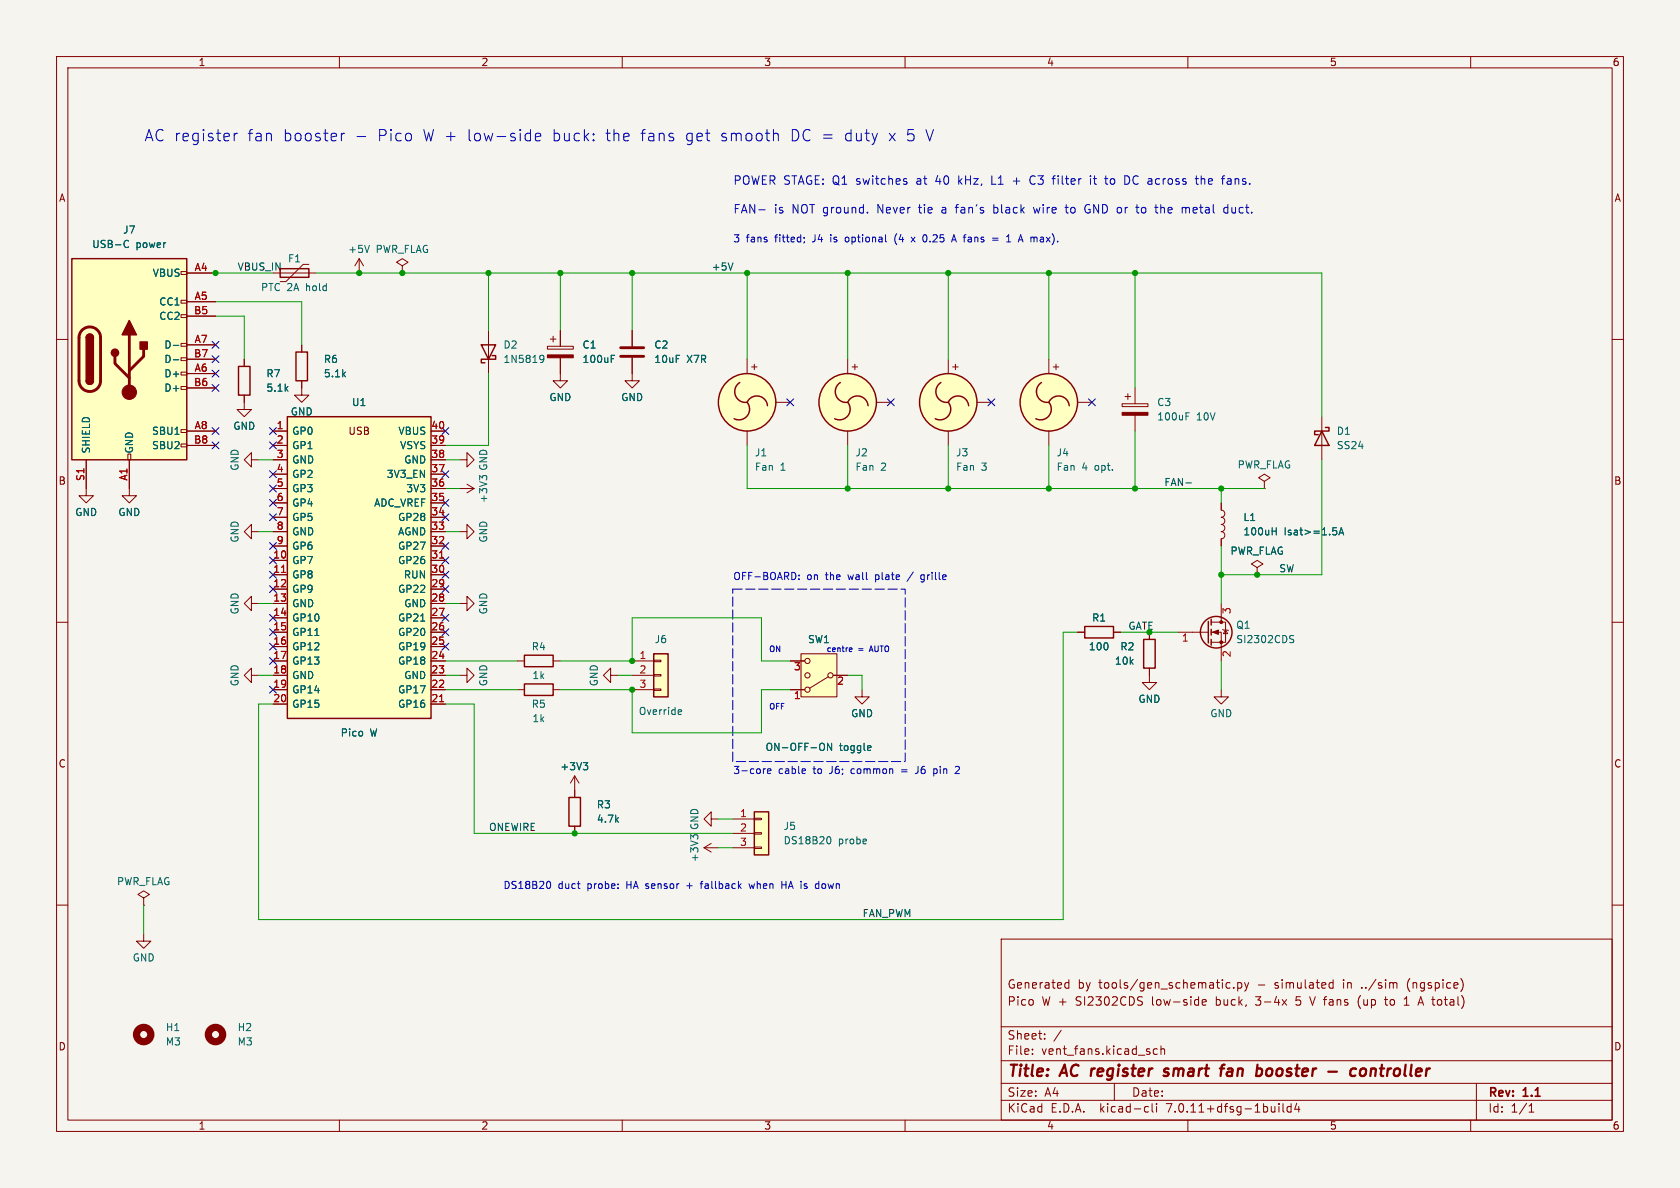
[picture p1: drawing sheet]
<svg xmlns="http://www.w3.org/2000/svg" width="297mm" height="210mm" viewBox="0 0 297 210" stroke-linecap="round" stroke-linejoin="round" font-family="sans-serif">
<path d="M0 0h297v210h-297z" fill="#f5f4ef" stroke="#f5f4ef" stroke-width=".18"/>
<g fill="none" stroke="#840000" stroke-width=".18">
<path d="M10 10h277v190h-277zM12 12h273v186h-273zM60 10v2M110 10v2M160 10v2M210 10v2M260 10v2M10 60h2M32 55.6h1v.5h-1zM32 53.1h1v.5h-1zM32 48h1v.5h-1zM33 48.3h5.1"/>
<path d="M33 53.3h5.1M33 55.9h5.1M49.5 48.3h6.4M54.6 46.7h-1l-3.1 3.1h-1M63.5 45.7l-.8 1.3M63.5 45.7v2.6M63.5 45.7l.8 1.3M71.1 47l1-.6-1-.7-1 .7 1 .6v1.3M71.1 48.3h.1M86.4 58.4v7.6M97.3 59.9h1M97.8 59.4v1.1"/>
<path d="M99.1 58.4v2.8M111.8 58.4v2.8M285 60h2M32 78.5h1v.5h-1zM32 75.9h1v.6h-1zM32 68.3h1v.5h-1zM32 65.8h1v.5h-1zM32 63.2h1v.6h-1zM32 60.7h1v.5h-1zM33 66h5.1M33 61h5.1M33 76.2h5.1"/>
<path d="M33 68.6h5.1M33 63.5h5.1M33 78.7h5.1M43.2 69.9v2.5h1.2l-1.2 1.3-1.3-1.3h1.3M43.2 63.5v1.3M48.3 76.2h2.5M48.3 78.7h2.5M53.3 67.3v2.6h1.3l-1.3 1.2-1.2-1.2h1.2M53.3 61v1.2M76.2 76.2h2.5M76.2 78.7h2.5M96.8 61.2h4.5v.5h-4.5z"/>
<path d="M99.1 63.2v4.1h1.2l-1.2 1.3-1.3-1.3h1.3M111.8 63.2v4.1h1.2l-1.2 1.3-1.3-1.3h1.3M132.1 63.5v2.5M132.1 76.2v2.5M137.2 71.1h2.5M149.9 63.5v2.5M149.9 76.2v2.5M154.9 71.1h2.6M167.6 63.5v2.5M167.6 76.2v2.5M172.7 71.1h2.6M185.4 63.5v2.5"/>
<path d="M185.4 76.2v2.5M190.5 71.1h2.5M198.4 71.4h4.5v.5h-4.5zM198.9 70.1h1M199.4 69.6v1M200.7 68.6v2.8M200.7 73.4v2.8M233.7 73.7v7.6M15.2 81.3v6.3h1.3l-1.3 1.3-1.2-1.3h1.2M22.6 80.3h.5v1h-.5zM22.9 81.3v6.3h1.2l-1.2 1.3-1.3-1.3h1.3M44.4 81.3v-1.3l-1.2 1.3 1.2 1.3v-1.3h1.3"/>
<path d="M44.4 94v-1.3l-1.2 1.3 1.2 1.3v-1.3h1.3M48.3 86.4h2.5M48.3 99.1h2.5M48.3 81.3h2.5M48.3 96.5h2.5M48.3 94h2.5M48.3 91.4h2.5M48.3 88.9h2.5M48.3 83.8h2.5M76.2 86.4h2.5M76.2 99.1h2.5M76.2 81.3h2.5"/>
<path d="M76.2 96.5h2.5M76.2 94h2.5M76.2 91.4h2.5M76.2 88.9h2.5M76.2 83.8h2.5M81.3 81.3h1.2v-1.3l1.3 1.3-1.3 1.3v-1.3M81.3 94h1.2v-1.3l1.3 1.3-1.3 1.3v-1.3M81.3 86.4h2.5M82.5 85.6l1.3 .8M83.8 86.4l-1.3 .7M215.9 88.9v1.3a.64 .64 0 0 1 .6 .6 .64 .64 0 0 1-.6 .6 .64 .64 0 0 1 .6 .7 .64 .64 0 0 1-.6 .6 .64 .64 0 0 1 .6 .6 .64 .64 0 0 1-.6 .7 .64 .64 0 0 1 .6 .6 .64 .64 0 0 1-.6 .7v1.2M223.5 85.1l1-.6-1-.7-1 .7 1 .6v1.3"/>
<path d="M223.5 86.4h.1M10 110h2M44.4 106.7v-1.3l-1.2 1.3 1.2 1.3v-1.3h1.3M44.4 119.4v-1.3l-1.2 1.3 1.2 1.3v-1.3h1.3M48.3 116.8h2.5M48.3 119.4h2.5M48.3 101.6h2.5M48.3 104.1h2.5M48.3 106.7h2.5M48.3 109.2h2.5M48.3 111.8h2.5M48.3 114.3h2.5"/>
<path d="M76.2 116.8h2.5M76.2 119.4h2.5M76.2 101.6h2.5M76.2 104.1h2.5M76.2 106.7h2.5M76.2 109.2h2.5M76.2 111.8h2.5M76.2 114.3h2.5M81.3 119.4h1.2v-1.3l1.3 1.3-1.3 1.3v-1.3M81.3 106.7h1.2v-1.3l1.3 1.3-1.3 1.3v-1.3M91.4 116.8h1.3M97.8 116.8h1.3"/>
<path d="M107.9 119.4v-1.3l-1.2 1.3 1.2 1.3v-1.3h1.3M111.8 116.8h3.8M111.8 119.4h3.8M115.6 119.3h1.2v.2h-1.2zM115.6 116.7h1.2v.3h-1.2zM139.7 116.8h2.5M141.6 115.6h6.4v7.6h-6.4zM146.4 119.6l-3.3 2.1M147.3 119.4h2.6M190.5 111.8h1.3M196.8 111.8h1.3M203.2 118.1v2.6h1.3l-1.3 1.2-1.3-1.2h1.3"/>
<path d="M203.2 111.8v1.2M208.3 111.8h5.3M214.1 111.8h1.8v5M214.1 110h2.6v3.5h-2.6M215.9 106.7v3.3M216.2 111.3l.1 .1h.7l.2 .1M216.7 111.4l.3 .6h-.7zM222.2 100.3l1.1-.6-1.1-.6-1 .6 1 .6v1.3M222.2 101.6h.1M285 110h2M48.3 121.9h2.5M48.3 124.5h2.5"/>
<path d="M76.2 121.9h2.5M76.2 124.5h2.5M91.4 121.9h1.3M97.8 121.9h1.3M101.6 137.2l-.8 1.2M101.6 137.2v3.8M101.6 137.2l.8 1.2M111.8 121.9h3.8M115.6 121.8h1.2v.2h-1.2zM139.7 121.9h2.5M152.4 121.9v1.3h1.3l-1.3 1.3-1.3-1.3h1.3M215.9 121.9v1.3h1.3l-1.3 1.3-1.3-1.3h1.3"/>
<path d="M10 160h2M25.4 158.8l1-.7-1-.6-1 .6 1 .7v1.2M101.6 146.1v1.2M124.5 149.9h2.5M124.5 149.9l1.2 .7M125.7 144.8v-1.3l-1.2 1.3 1.2 1.3v-1.3h1.3M125.7 149.1l-1.2 .8M129.5 144.8h3.8M129.5 147.3h3.8M129.5 149.9h3.8M133.3 149.7h1.3v.3h-1.3zM133.3 147.2h1.3v.2h-1.3z"/>
<path d="M133.3 144.7h1.3v.2h-1.3zM285 160h2M25.4 160h.1M25.4 165.1v1.3h1.3l-1.3 1.2-1.3-1.2h1.3M177 166h108v32h-108zM188.4 174.6h.6M188.4 173.8h.6M189 173.2v1.5M212.5 177.2l.7-.1v-.3l-.5-.1-.2 .2 .1 .7h.6M216.8 174.6l.2 .1 .5-.1M217.5 173.8l-.5-.1-.2 .1M218.1 174.6v.1"/>
<path d="M218.8 173.8l.4-.1 .3 .3v.4l-.1 .2h-.6M218.8 173.7v1.5M220 173.7l.4 1M220.4 174.7l-.2 .4-.2 .1M220.7 173.7l-.3 1M226.7 176.7l.8 1M227.5 176.7l-.8 1M229.1 177.6h.1M229.2 176.2l-.1 .7 .1-.1M231.5 176.2l.5 1.5M235.1 174.6h.6M235.1 173.8h.6"/>
<path d="M235.7 173.2v1.5M240.5 176a1.72 1.72 0 0 0 0 2.3M240.7 174.6v.1M244.7 176.7h.6M245 176.2v1.3l.3 .2M246.7 173.7l.3 .2v.8M248.2 177.7h.9M248.5 176.4l.2-.2v1.5M248.9 173.6v1M250.8 177.3h.7M251.2 176.2l.5 1.5M258.6 173.6v1"/>
<path d="M60 198v2M110 198v2M160 198v2M177 194.5h108M177 191.5h108M177 187.5h108M177 181.5h108M182.5 186.3v.1M182.5 185.5v.1M184.7 183.6v.1M184.7 182.8v.1M187.6 182.1l-1.3 2"/>
<path d="M197 191.5v3M202.6 195.6l.4 .1M203 196.5l-.4 .1M203.7 195.1v1.3l.2 .2M204.5 195.1v.1M204.5 195.6v1M204.6 185.5l-.4-.1-.3 .3v.4l.1 .2h.6M205.2 185.5l.3-.1 .3 .1 .1 .9M205.2 184.9v1.5M210 198v2M226.1 195.1v.1M226.1 195.6v1"/>
<path d="M226.8 195.1v1.3l.2 .2M228.2 195.7l-.4-.1-.3 .3v.4l.2 .2h.5M228.2 195.1v1.5M229.2 195l-.3 1.1h.9M229.6 195.6v1M260 198v2M261 191.5v6.5M270.3 196.6h.9M270.3 195.5l.4-.4v1.5"/>
<circle cx="142.7" cy="116.8" r=".46"/>
<circle cx="142.7" cy="119.4" r=".46"/>
<circle cx="146.8" cy="119.4" r=".46"/>
<circle cx="142.7" cy="121.9" r=".46"/>
</g>
<path d="M206.6 189a.49 .49 0 0 0-.8 .3l.1 .1 .4 .1 .3 .3-.1 .3-.2 .1-.6-.1M215.7 188.9h.7M216.5 188.2l-.4 .1M217.7 188.9l-.6 .1M217.7 189.4h-.5a.4 .4 0 0 0-.3 .4 .4 .4 0 0 0 .2 .4h.5M224.6 188.9a.62 .62 0 0 0-.7 .4v.7a.52 .52 0 0 0 .7 .1M239 189l.2-.1 .5 .1M240.7 189a.5 .5 0 0 1 .8 .3l-.1 .5a.62 .62 0 0 1-.7 .4M242.4 188.9l-.1 1.3M243 188.9l-.6 .2" fill="none" stroke="#840000" stroke-width=".4"/>
<g fill="none" stroke="#840000" stroke-width=".25">
<path d="M12.7 45.7h20.3v35.6h-20.3zM15.2 59.7a.64 .64 0 0 1 .7-.6 .64 .64 0 0 1 .6 .6M49.5 47.5h5.1v1.5h-5.1zM15.2 67.3a.64 .64 0 0 0 .7 .6 .64 .64 0 0 0 .6-.6M42.2 64.8h2v5.1h-2zM50.8 73.7h25.4v53.3h-25.4zM52.3 62.2h2.1v5.1h-2.1zM85.1 61h2.5l-1.2 2.5zM87 62.9h.6v.6h-2.5v.6h.6M130.8 67.6a1.91 1.91 0 0 0-.8 2.3 1.91 1.91 0 0 0 2.1 1.2M132.1 71.1a1.89 1.89 0 0 1 0 2.4 1.89 1.89 0 0 1-2.3 .5M132.1 71.1a1.88 1.88 0 0 1 2-1.1 1.88 1.88 0 0 1 1.6 1.7"/>
<path d="M148.6 67.6a1.91 1.91 0 0 0-.8 2.3 1.91 1.91 0 0 0 2.1 1.2M149.9 71.1a1.89 1.89 0 0 1 0 2.4 1.89 1.89 0 0 1-2.3 .5M149.9 71.1a1.88 1.88 0 0 1 2-1.1 1.88 1.88 0 0 1 1.6 1.7M166.3 67.6a1.91 1.91 0 0 0-.7 2.3 1.91 1.91 0 0 0 2 1.2M167.6 71.1a1.89 1.89 0 0 1 .1 2.4 1.89 1.89 0 0 1-2.4 .5M167.6 71.1a1.88 1.88 0 0 1 2.1-1.1 1.88 1.88 0 0 1 1.5 1.7M184.1 67.6a1.91 1.91 0 0 0-.7 2.3 1.91 1.91 0 0 0 2 1.2M185.4 71.1a1.89 1.89 0 0 1 0 2.4 1.89 1.89 0 0 1-2.3 .5M185.4 71.1a1.88 1.88 0 0 1 2.1-1.1 1.88 1.88 0 0 1 1.5 1.7M233.7 76.2l1.2 2.5h-2.5zM234.3 75.6h.6v.6h-2.5v.6h.6M92.7 115.8h5.1v2.1h-5.1z"/>
<path d="M115.6 115.6h2.5v7.6h-2.5zM191.8 110.7h5v2.1h-5zM202.2 113h2v5.1h-2zM213.6 109.9v3.8M214.1 109.5v1M214.1 111.3v1M214.1 113v1M92.7 120.9h5.1v2h-5.1zM100.6 141h2v5.1h-2zM133.3 143.5h2.6v7.6h-2.6z"/>
<circle cx="132.1" cy="71.1" r="5.1"/>
<circle cx="149.9" cy="71.1" r="5.1"/>
<circle cx="167.6" cy="71.1" r="5.1"/>
<circle cx="185.4" cy="71.1" r="5.1"/>
<circle cx="215" cy="111.8" r="2.79"/>
</g>
<g fill="none" stroke="#006464" stroke-width=".18">
<path d="M22.2 42.6l.3-.1 .2 .1M22.7 43.6l-.2 .2-.3-.1M65.3 43.4l-.4 1.2M30.6 61.1h1M30.6 63.6h1M95.5 62.9l.4-.1 .2 .1a.84 .84 0 0 1-.3 1.2h-.3M96.1 63.4l-.2 .2-.4-.1M108.1 62.8h.6M108.1 63.4h.4M209.7 73.6h.4M209.7 73h.6M85.3 84.5l-.5-.4v.7"/>
<path d="M85.3 84.3l.2-.2h.3l.3 .2M224.9 93.9h.7M225.6 93.3v1.3M235.7 93.3h.6M236.1 93.8l.2 .2v.3l-.2 .3M236.7 94.6l.4-1.3 .4 1.3M236.8 94.2h.6M55.7 112.3h.7M74.4 109.8h.7M228.2 112.3l.5 .1M228.2 112.9l.4 .2 .1 .3-.2 .2h-.3M103.1 134.8h.8l-.4 .5"/>
<path d="M103.7 135.3l.2 .2v.3l-.2 .3M120.1 125.5h.3l.1 .3-.6 .1M120.4 126.2l-.3 .1M147 131.4v1.3l-.7-1.3v1.3M153.5 131.8l.4 .1 .1 .2-.6 .1M153.9 132.6l-.4 .1M122.6 148l-.5-.4v.7M122.6 147.8l.2-.2h.3l.3 .2M146.5 147.9a.68 .68 0 0 1 .4 .6 .68 .68 0 0 1-.4 .7"/>
</g>
<g fill="#ffffc2" stroke="#ffffc2" stroke-width=".18">
<path d="M12.7 45.7h20.3v35.6h-20.3z"/>
<path d="M115.6 115.6h2.5v7.6h-2.5z"/>
<path d="M141.6 115.6h6.4v7.6h-6.4z"/>
<path d="M50.8 73.7h25.4v53.3h-25.4z"/>
<path d="M133.3 143.5h2.6v7.6h-2.6z"/>
<circle cx="149.9" cy="71.1" r="5.1"/>
<circle cx="185.4" cy="71.1" r="5.1"/>
<circle cx="167.6" cy="71.1" r="5.1"/>
<circle cx="132.1" cy="71.1" r="5.1"/>
</g>
<path d="M14.5 58.3a1.91 1.91 0 0 1 2.1-.4 1.91 1.91 0 0 1 1.2 1.8v7.6a1.91 1.91 0 0 1-1.9 1.9 1.91 1.91 0 0 1-1.9-1.9v-7.8l.2-.6zM22.9 59.2v10.1M20.3 63v1.3l2.6 2.5M25.4 61.7v1.3l-2.5 2.5M109.7 63h4.1M109.7 61.5h4.1" fill="none" stroke="#840000" stroke-width=".51"/>
<g fill="#840000" stroke="#840000" stroke-width=".25">
<path d="M15.2 67.3h1.3a.64 .64 0 0 1-.6 .6 .64 .64 0 0 1-.7-.6z"/>
<path d="M15.2 59.7h1.3v7.6h-1.3z"/>
<path d="M15.4 59.2a.64 .64 0 0 1 .7-.1 .64 .64 0 0 1 .4 .6h-1.3z"/>
<path d="M22.9 56.6l1.2 2.6h-2.5z"/>
<path d="M24.8 60.5h1.2v1.2h-1.2z"/>
<circle cx="20.3" cy="62.4" r=".63"/>
</g>
<g fill="#840000" stroke="#840000" stroke-width=".18">
<path d="M198.4 72.9h4.5v.5h-4.5z"/>
<path d="M96.8 62.7h4.5v.5h-4.5z"/>
<path d="M214.4 111.8l1-.4v.7z"/>
<circle cx="22.9" cy="69.3" r="1.27"/>
<circle cx="215.9" cy="113.5" r=".25"/>
<circle cx="215.9" cy="110" r=".25"/>
</g>
<path d="M77.7 98.6h.7M49.8 101.2h.7M77.7 124h.7" fill="none" stroke="#a90000" stroke-width=".18"/>
<g fill="none" stroke="#840000" stroke-width="1.3">
<circle cx="25.4" cy="182.9" r="1.27"/>
<circle cx="38.1" cy="182.9" r="1.27"/>
</g>
<path d="M129.6 46.5l-.4 1.2M209.7 85.4h.9" fill="none" stroke="#0f0f0f" stroke-width=".18"/>
<g fill="none" stroke="#0000c2" stroke-width=".18">
<path d="M41.4 23.6v1.3M42 23.6a.51 .51 0 0 0-.6 .3M60.4 23.6v1.3M60.9 23.6a.51 .51 0 0 0-.5 .3M63.1 24.1h1.5M94.6 24.2l1-.2-.1-.3-.6-.1-.3 .2 .1 1 .2 .1 .6-.1M134.1 37.1h1.2M153.4 37.5v.2M160.1 32.1l.3 .2-.3 .3M160.1 31.6h.2M168.9 36.7h.5M175.4 31.1v1.5h.7"/>
<path d="M175.7 36.2v1.5M175.7 37.6l.4 .1M176.1 36.7h-.4M179.1 32h1.2M182.6 31.1a.81 .81 0 0 0-.5 .7 .81 .81 0 0 0 .5 .8M182.7 36.7l.3 1 .3-.8M186 31.6h.6M186.4 31.1h.2M188.3 36.7h.6M188.5 36.2v1.2l.4 .3M191.9 37.4a.54 .54 0 0 0 .7 .2M192.4 37h.3"/>
<path d="M192.5 36.2l-.6 .2M192.8 31.1v.1M192.8 31.6v1M193.3 31.6h.6M195.3 31.6h.6M195.7 32.6h.2M199.2 31.1a.81 .81 0 0 1 .5 .7 .81 .81 0 0 1-.5 .8M201.9 36.7l-.1 .2v.5l.1 .2M205.2 36.2v1.5M205.4 36.7l-.2 .1M209.6 36.9l.3-.2h.3l.1 1M211.3 31.6h.6"/>
<path d="M211.5 32.4l.4 .2M212.4 31.1v1.5M212.8 31.6l-.4 .1M216.5 36.7h.6M216.5 37.6h.6M216.9 32.4l.2 .2h.4M217 31.6h.6M217.1 36.2v1.5M217.5 32h-.4l-.2 .2M217.8 36.7l.1 .9M142.2 42v.1M142.2 42.7l-.1 .2"/>
<path d="M149.5 42l-.1 .2 .1 .5M158.5 41.3a1.46 1.46 0 0 0 0 2M161.1 41.9l.7 .9M161.8 41.9l-.7 .9M163.7 41.6l.2 .4-.2 .7M168.2 42.8l.4-1.3 .5 1.3M168.3 42.4h.6M175.5 42.1h.9M175.5 42.5h.9M178.2 41.7l.1-.2v1.3M141.3 102.3v.2M141.3 101.7v.1"/>
<path d="M150.3 114.5l.3 .1v.2l-.4 .1M150.6 115.1l-.3 .1M161.5 101.1l-1.1 1.7M162.8 102.8l.3 .1M163.3 101.6h-.3l-.2 .3v.4l.5 .2M135.3 135.9l-.2 .1M135.7 136.3l.6-.1-.1-.2-.3-.1-.2 .2v.6h.5M142.3 136l.1 .2-.6 .1M159.4 136.1h1M159.4 136.4h1M162.2 136.6l-.4 .1M165.1 136l.3-.1 .2 .1"/>
<path d="M165.6 136.6l-.2 .1h-.3M168.9 135.5h.5l.2 .3-.8 .9h.8M96.9 155.8a.68 .68 0 0 1 .5 .6 .68 .68 0 0 1-.5 .7M121.4 156.6h1M123.8 156.2h.5M124.3 155.8l-.3 .2v1.1M132.4 156.2l.3 .9 .2-.6 .2 .6M138.2 156.4h.8M139 155.8v1.3"/>
</g>
<path d="M129.5 104.1h30.5v30.5h-30.5v-30.5" fill="none" stroke="#0000c2" stroke-width=".18" stroke-dasharray="1.7 .6"/>
<g fill="none" stroke="#009600" stroke-width=".18">
<path d="M38.1 48.3h10.2M38.1 53.3h15.2v7.7M38.1 55.9h5.1v7.6M55.9 48.3h177.8v25.4M86.4 48.3v10.1M99.1 48.3v10.1M111.8 48.3v10.1M132.1 48.3v15.2M149.9 48.3v15.2M167.6 48.3v15.2M185.4 48.3v15.2M200.7 48.3v20.3"/>
<path d="M86.4 66v12.7h-7.7M132.1 78.7v7.7h91.4M149.9 78.7v7.7M167.6 78.7v7.7M185.4 78.7v7.7M200.7 76.2v10.2M45.7 81.3h2.6M45.7 94h2.6M78.7 81.3h2.6M78.7 86.4h2.6M78.7 94h2.6M215.9 86.4v2.5"/>
<path d="M215.9 96.5v10.2M233.7 81.3v20.3h-17.8M45.7 106.7h2.6M45.7 119.4h2.6M78.7 106.7h2.6M78.7 119.4h2.6M78.7 116.8h12.7M99.1 116.8h12.7v-7.6h22.8v7.6h5.1M109.2 119.4h2.6M149.9 119.4h2.5v2.5M190.5 111.8h-2.5v50.8h-142.3v-38.1h2.6M198.1 111.8h10.2"/>
<path d="M215.9 116.8v5.1M78.7 124.5h5.1v22.8h45.7M78.7 121.9h12.7M99.1 121.9h12.7v7.6h22.8v-7.6h5.1M127 144.8h2.5M127 149.9h2.5M25.4 160v5.1"/>
</g>
<g fill="none" stroke="#000084" stroke-width=".18">
<path d="M37.5 75.6l1.2 1.2M37.5 78.1l1.2 1.2M37.5 62.9l1.2 1.2M37.5 65.4l1.2 1.2M37.5 68l1.2 1.2M37.5 60.4l1.2 1.2M38.7 75.6l-1.2 1.2M38.7 62.9l-1.2 1.2M38.7 65.4l-1.2 1.2M38.7 68l-1.2 1.2M38.7 60.4l-1.2 1.2M38.7 78.1l-1.2 1.2"/>
<path d="M47.7 75.6l1.2 1.2M47.7 78.1l1.2 1.2M48.9 75.6l-1.2 1.2M48.9 78.1l-1.2 1.2M78.1 75.6l1.2 1.2M79.3 75.6l-1.2 1.2M139.1 70.5l1.2 1.2M140.3 70.5l-1.2 1.2M156.9 70.5l1.2 1.2M158.1 70.5l-1.2 1.2M174.7 70.5l1.2 1.2M175.9 70.5l-1.2 1.2"/>
<path d="M192.4 70.5l1.2 1.2M193.6 70.5l-1.2 1.2M47.7 85.8l1.2 1.2M47.7 88.3l1.2 1.2M47.7 95.9l1.2 1.2M47.7 98.5l1.2 1.2M47.7 90.8l1.2 1.2M47.7 83.2l1.2 1.2M48.9 85.8l-1.2 1.2M48.9 88.3l-1.2 1.2M48.9 95.9l-1.2 1.2M48.9 98.5l-1.2 1.2"/>
<path d="M48.9 90.8l-1.2 1.2M48.9 83.2l-1.2 1.2M78.1 95.9l1.2 1.2M78.1 98.5l1.2 1.2M78.1 90.8l1.2 1.2M78.1 83.2l1.2 1.2M78.1 88.3l1.2 1.2M79.3 95.9l-1.2 1.2M79.3 98.5l-1.2 1.2M79.3 90.8l-1.2 1.2M79.3 83.2l-1.2 1.2M79.3 88.3l-1.2 1.2"/>
<path d="M47.7 101l1.2 1.2M47.7 103.5l1.2 1.2M47.7 108.6l1.2 1.2M47.7 111.2l1.2 1.2M47.7 113.7l1.2 1.2M47.7 116.2l1.2 1.2M48.9 101l-1.2 1.2M48.9 103.5l-1.2 1.2M48.9 108.6l-1.2 1.2M48.9 111.2l-1.2 1.2M48.9 113.7l-1.2 1.2M48.9 116.2l-1.2 1.2"/>
<path d="M78.1 113.7l1.2 1.2M78.1 111.2l1.2 1.2M78.1 108.6l1.2 1.2M78.1 103.5l1.2 1.2M78.1 101l1.2 1.2M79.3 113.7l-1.2 1.2M79.3 111.2l-1.2 1.2M79.3 108.6l-1.2 1.2M79.3 103.5l-1.2 1.2M79.3 101l-1.2 1.2M47.7 121.3l1.2 1.2M48.9 121.3l-1.2 1.2"/>
</g>
<g fill="#009600" stroke="#009600" stroke-width=".18">
<circle cx="101.6" cy="147.3" r=".46"/>
<circle cx="111.8" cy="121.9" r=".46"/>
<circle cx="111.8" cy="116.8" r=".46"/>
<circle cx="215.9" cy="86.4" r=".46"/>
<circle cx="200.7" cy="86.4" r=".46"/>
<circle cx="167.6" cy="48.3" r=".46"/>
<circle cx="185.4" cy="86.4" r=".46"/>
<circle cx="185.4" cy="48.3" r=".46"/>
<circle cx="200.7" cy="48.3" r=".46"/>
<circle cx="167.6" cy="86.4" r=".46"/>
<circle cx="38.1" cy="48.3" r=".46"/>
<circle cx="71.1" cy="48.3" r=".46"/>
<circle cx="63.5" cy="48.3" r=".46"/>
<circle cx="149.9" cy="86.4" r=".46"/>
<circle cx="132.1" cy="48.3" r=".46"/>
<circle cx="111.8" cy="48.3" r=".46"/>
<circle cx="99.1" cy="48.3" r=".46"/>
<circle cx="86.4" cy="48.3" r=".46"/>
<circle cx="149.9" cy="48.3" r=".46"/>
<circle cx="222.2" cy="101.6" r=".46"/>
<circle cx="215.9" cy="101.6" r=".46"/>
<circle cx="203.2" cy="111.8" r=".46"/>
</g>
<g font-size="2.8" fill="#0000c2">
<text x="25.4" y="25.2">AC register</text>
<text x="43.7" y="25.2">fan</text>
<text x="50" y="25.2">booster</text>
<text x="66.8" y="25.2">Pico</text>
<text x="74.9" y="25.2">W +</text>
<text x="82.8" y="25.2">low-side</text>
<text x="97.9" y="25.2">buck:</text>
<text x="107.4" y="25.2">the</text>
<text x="113.6" y="25.2">fans</text>
<text x="121.6" y="25.2">get</text>
<text x="127.9" y="25.2">smooth</text>
<text x="140.3" y="25.2">DC =</text>
<text x="149.9" y="25.2">duty</text>
<text x="157.8" y="25.2">x 5 V</text>
</g>
<g font-size="2.8" fill="#840000">
<text x="178" y="190.9">Title:</text>
<text x="187.7" y="190.9">AC register</text>
<text x="207.4" y="190.9">smart</text>
<text x="218.3" y="190.9">fan</text>
<text x="225.3" y="190.9">booster</text>
<text x="238.8" y="190.9">-</text>
<text x="243.6" y="190.9">controller</text>
</g>
<g font-size="2.1" fill="#0000c2">
<text x="129.5" y="32.8">POWER STAGE: Q1</text>
<text x="151.5" y="32.8">switches</text>
<text x="162.3" y="32.8">at</text>
<text x="165.8" y="32.8">40</text>
<text x="170" y="32.8">kHz,</text>
<text x="176" y="32.8">L1</text>
<text x="179.9" y="32.8">+</text>
<text x="183.1" y="32.8">C3</text>
<text x="187.3" y="32.8">filter</text>
<text x="194.1" y="32.8">it</text>
<text x="196.9" y="32.8">to</text>
<text x="200.4" y="32.8">DC across</text>
<text x="213.4" y="32.8">the</text>
<text x="218.2" y="32.8">fans.</text>
<text x="129.5" y="37.9">FAN-</text>
<text x="136.8" y="37.9">is</text>
<text x="140.1" y="37.9">NOT ground.</text>
<text x="155.4" y="37.9">Never</text>
<text x="162.9" y="37.9">tie</text>
<text x="167.1" y="37.9">a</text>
<text x="169.7" y="37.9">fan's</text>
<text x="176.5" y="37.9">black</text>
<text x="183.8" y="37.9">wire</text>
<text x="189.6" y="37.9">to</text>
<text x="193.1" y="37.9">GND or</text>
<text x="202.6" y="37.9">to</text>
<text x="206.1" y="37.9">the</text>
<text x="210.9" y="37.9">metal</text>
<text x="218.5" y="37.9">duct.</text>
</g>
<g font-size="2.1" fill="#840000">
<text x="178" y="178">Pico</text>
<text x="178" y="175">Generated</text>
<text x="184.2" y="178">W +</text>
<text x="190.3" y="178">SI2302CDS</text>
<text x="190.5" y="175">by</text>
<text x="194.3" y="175">tools/gen_schematic.py</text>
<text x="203.9" y="178">low-side</text>
<text x="215.4" y="178">buck,</text>
<text x="222.5" y="175">-</text>
<text x="222.6" y="178">3-4x</text>
<text x="225.6" y="175">simulated</text>
<text x="229.8" y="178">5</text>
<text x="232.5" y="178">V fans</text>
<text x="237.9" y="175">in</text>
<text x="241.2" y="178">(up</text>
<text x="241.2" y="175">../sim</text>
<text x="246.2" y="178">to</text>
<text x="249.5" y="175">(ngspice)</text>
<text x="249.7" y="178">1</text>
<text x="252.5" y="178">A total)</text>
<text x="178" y="184">Sheet:</text>
<text x="178" y="186.7">File:</text>
<text x="184.1" y="186.7">vent_fans.kicad_sch</text>
<text x="178" y="196.9">KiCad</text>
<text x="178" y="194.1">Size:</text>
<text x="184.7" y="194.1">A4</text>
<text x="185.7" y="196.9">E.D.A.</text>
<text x="194.6" y="196.9">kicad-cli</text>
<text x="200" y="194.1">Date:</text>
<text x="206.5" y="196.9">7.0.11+dfsg-1build4</text>
<text x="263" y="194.3">Rev:</text>
<text x="263" y="196.9">Id:</text>
<text x="267.1" y="196.9">1/1</text>
<text x="269.4" y="194.3">1.1</text>
</g>
<g font-size="1.8" fill="#840000">
<text x="35" y="11.9">1</text>
<text x="85" y="11.9">2</text>
<text x="135" y="11.9">3</text>
<text x="185" y="11.9">4</text>
<text x="235" y="11.9">5</text>
<text x="285" y="11.9">6</text>
<text x="10.3" y="35.9">A</text>
<text x="285.3" y="35.9">A</text>
<text x="132.5" y="65.6">+</text>
<text x="150.2" y="65.6">+</text>
<text x="168" y="65.6">+</text>
<text x="185.8" y="65.6">+</text>
<text x="61.5" y="77.1">USB</text>
<text x="10.3" y="85.9">B</text>
<text x="285.3" y="85.9">B</text>
<text x="10.3" y="135.9">C</text>
<text x="285.3" y="135.9">C</text>
<text x="10.3" y="185.9">D</text>
<text x="285.3" y="185.9">D</text>
<text x="35" y="199.9">1</text>
<text x="85" y="199.9">2</text>
<text x="135" y="199.9">3</text>
<text x="185" y="199.9">4</text>
<text x="235" y="199.9">5</text>
<text x="285" y="199.9">6</text>
</g>
<g font-size="1.8" fill="#006464">
<text x="21.7" y="41.5">J7</text>
<text x="16.2" y="44">USB-C</text>
<text x="24" y="44">power</text>
<text x="50.8" y="46.6">F1</text>
<text x="61.5" y="44.9">+5V</text>
<text x="66.3" y="44.9">PWR_FLAG</text>
<text x="26.9" y="49.1">VBUS</text>
<text x="46" y="51.7">PTC 2A</text>
<text x="54.2" y="51.7">hold</text>
<text x="28.1" y="54.2">CC1</text>
<text x="28.1" y="56.7">CC2</text>
<text x="29" y="61.8">D-</text>
<text x="29" y="64.4">D-</text>
<text x="57.2" y="64.4">R6</text>
<text x="88.9" y="61.8">D2</text>
<text x="88.9" y="64.4">1N5819</text>
<text x="102.9" y="61.8">C1</text>
<text x="102.9" y="64.4">100uF</text>
<text x="115.6" y="61.8">C2</text>
<text x="115.6" y="64.4">10uF</text>
<text x="121.4" y="64.4">X7R</text>
<text x="29" y="66.9">D+</text>
<text x="29" y="69.4">D+</text>
<text x="47" y="66.9">R7</text>
<text x="47" y="69.4">5.1k</text>
<text x="57.2" y="66.9">5.1k</text>
<text x="62.1" y="72">U1</text>
<text x="97" y="71.1">GND</text>
<text x="109.7" y="71.1">GND</text>
<text x="204.5" y="72">C3</text>
<text x="26.8" y="77.1">SBU1</text>
<text x="41.1" y="76.2">GND</text>
<text x="51.3" y="73.6">GND</text>
<text x="51.6" y="77.1">GP0</text>
<text x="70.3" y="77.1">VBUS</text>
<text x="204.5" y="74.5">100uF</text>
<text x="211.5" y="74.5">10V</text>
<text x="236.2" y="77.1">D1</text>
<text x="16.1" y="80.3" transform="rotate(-90 16.1 80.3)">SHIELD</text>
<text x="23.7" y="80.3" transform="rotate(-90 23.7 80.3)">GND</text>
<text x="26.8" y="79.6">SBU2</text>
<text x="42.4" y="83.3" transform="rotate(-90 42.4 83.3)">GND</text>
<text x="51.6" y="79.6">GP1</text>
<text x="51.6" y="82.1">GND</text>
<text x="70.6" y="79.6">VSYS</text>
<text x="71.4" y="82.1">GND</text>
<text x="86.3" y="83.3" transform="rotate(-90 86.3 83.3)">GND</text>
<text x="133.4" y="80.9">J1</text>
<text x="133.4" y="83.4">Fan</text>
<text x="137.9" y="83.4">1</text>
<text x="151.1" y="80.9">J2</text>
<text x="151.1" y="83.4">Fan</text>
<text x="155.7" y="83.4">2</text>
<text x="168.9" y="80.9">J3</text>
<text x="168.9" y="83.4">Fan</text>
<text x="173.5" y="83.4">3</text>
<text x="186.7" y="80.9">J4</text>
<text x="186.7" y="83.4">Fan</text>
<text x="191.3" y="83.4">4</text>
<text x="193.6" y="83.4">opt.</text>
<text x="218.7" y="83">PWR_FLAG</text>
<text x="236.2" y="79.6">SS24</text>
<text x="51.6" y="84.7">GP2</text>
<text x="51.6" y="87.2">GP3</text>
<text x="51.6" y="89.8">GP4</text>
<text x="66" y="89.8">ADC_VREF</text>
<text x="68.3" y="84.7">3V3_EN</text>
<text x="71.7" y="87.2">3V3</text>
<text x="86.3" y="89" transform="rotate(-90 86.3 89)">+3V3</text>
<text x="13.2" y="91.4">GND</text>
<text x="20.8" y="91.4">GND</text>
<text x="51.6" y="92.3">GP5</text>
<text x="51.6" y="94.8">GND</text>
<text x="70.3" y="94.8">AGND</text>
<text x="70.3" y="92.3">GP28</text>
<text x="219.7" y="92.3">L1</text>
<text x="219.7" y="94.8">100uH</text>
<text x="227" y="94.8">Isat&gt;=1.5A</text>
<text x="42.4" y="96" transform="rotate(-90 42.4 96)">GND</text>
<text x="51.6" y="99.9">GP7</text>
<text x="51.6" y="97.4">GP6</text>
<text x="70.3" y="99.9">GP26</text>
<text x="70.3" y="97.4">GP27</text>
<text x="86.3" y="96" transform="rotate(-90 86.3 96)">GND</text>
<text x="217.4" y="98.3">PWR_FLAG</text>
<text x="51.6" y="102.5">GP8</text>
<text x="51.6" y="105">GP9</text>
<text x="51.6" y="107.5">GND</text>
<text x="70.3" y="105">GP22</text>
<text x="71.3" y="102.5">RUN</text>
<text x="71.4" y="107.5">GND</text>
<text x="42.4" y="108.7" transform="rotate(-90 42.4 108.7)">GND</text>
<text x="51.6" y="110.1">GP10</text>
<text x="51.6" y="112.6">GP11</text>
<text x="70.3" y="112.6">GP20</text>
<text x="70.3" y="110.1">GP21</text>
<text x="86.3" y="108.7" transform="rotate(-90 86.3 108.7)">GND</text>
<text x="115.6" y="113.9">J6</text>
<text x="142.7" y="113.9">SW1</text>
<text x="193" y="110.1">R1</text>
<text x="218.4" y="111.4">Q1</text>
<text x="218.4" y="113.9">SI2302CDS</text>
<text x="51.6" y="115.2">GP12</text>
<text x="51.6" y="117.7">GP13</text>
<text x="70.3" y="117.7">GP18</text>
<text x="70.3" y="115.2">GP19</text>
<text x="93.9" y="115.2">R4</text>
<text x="192.4" y="115.2">100</text>
<text x="197" y="117.7">10k</text>
<text x="198" y="115.2">R2</text>
<text x="42.4" y="121.4" transform="rotate(-90 42.4 121.4)">GND</text>
<text x="51.6" y="120.2">GND</text>
<text x="51.6" y="122.8">GP14</text>
<text x="51.6" y="125.3">GP15</text>
<text x="70.3" y="125.3">GP16</text>
<text x="70.3" y="122.8">GP17</text>
<text x="71.4" y="120.2">GND</text>
<text x="86.3" y="121.4" transform="rotate(-90 86.3 121.4)">GND</text>
<text x="93.9" y="125.3">R5</text>
<text x="94" y="120.2">1k</text>
<text x="105.9" y="121.4" transform="rotate(-90 105.9 121.4)">GND</text>
<text x="201.2" y="124.4">GND</text>
<text x="60.1" y="130.4">Pico</text>
<text x="65.4" y="130.4">W</text>
<text x="94" y="127.9">1k</text>
<text x="112.8" y="126.6">Override</text>
<text x="150.4" y="127">GND</text>
<text x="213.9" y="127">GND</text>
<text x="99" y="136.4">+3V3</text>
<text x="135.2" y="132.9">ON-OFF-ON</text>
<text x="148.4" y="132.9">toggle</text>
<text x="105.4" y="143.1">R3</text>
<text x="105.4" y="145.6">4.7k</text>
<text x="123.7" y="146.8" transform="rotate(-90 123.7 146.8)">GND</text>
<text x="138.4" y="146.9">J5</text>
<text x="138.4" y="149.5">DS18B20</text>
<text x="148.2" y="149.5">probe</text>
<text x="123.7" y="152.5" transform="rotate(-90 123.7 152.5)">+3V3</text>
<text x="20.6" y="156.7">PWR_FLAG</text>
<text x="23.4" y="170.2">GND</text>
<text x="29.2" y="185">M3</text>
<text x="29.2" y="182.5">H1</text>
<text x="41.9" y="185">M3</text>
<text x="41.9" y="182.5">H2</text>
</g>
<g font-size="1.8" fill="#0f0f0f">
<text x="41.9" y="47.9">VBUS_IN</text>
<text x="125.7" y="47.9">+5V</text>
<text x="205.7" y="86">FAN-</text>
<text x="226.1" y="101.3">SW</text>
<text x="199.4" y="111.4">GATE</text>
<text x="86.4" y="147">ONEWIRE</text>
<text x="152.4" y="162.2">FAN_PWM</text>
</g>
<g font-size="1.8" fill="#0000c2">
<text x="129.5" y="42.9">3</text>
<text x="131.9" y="42.9">fans</text>
<text x="137.1" y="42.9">fitted;</text>
<text x="143.9" y="42.9">J4</text>
<text x="147.3" y="42.9">is</text>
<text x="150.1" y="42.9">optional</text>
<text x="159" y="42.9">(4</text>
<text x="162.2" y="42.9">x</text>
<text x="164.4" y="42.9">0.25</text>
<text x="169.8" y="42.9">A fans</text>
<text x="177.3" y="42.9">=</text>
<text x="180.1" y="42.9">1</text>
<text x="182.4" y="42.9">A max).</text>
<text x="129.5" y="102.6">OFF-BOARD:</text>
<text x="142.6" y="102.6">on</text>
<text x="146.1" y="102.6">the</text>
<text x="150.2" y="102.6">wall</text>
<text x="155.2" y="102.6">plate</text>
<text x="163.7" y="102.6">grille</text>
<text x="129.5" y="136.9">3-core</text>
<text x="137.6" y="136.9">cable</text>
<text x="143.9" y="136.9">to</text>
<text x="147" y="136.9">J6;</text>
<text x="150.9" y="136.9">common</text>
<text x="162.8" y="136.9">J6</text>
<text x="166.1" y="136.9">pin</text>
<text x="88.9" y="157.2">DS18B20</text>
<text x="98.7" y="157.2">duct</text>
<text x="103.9" y="157.2">probe:</text>
<text x="111" y="157.2">HA sensor</text>
<text x="122" y="157.2">+</text>
<text x="124.8" y="157.2">fallback</text>
<text x="133.6" y="157.2">when</text>
<text x="139.5" y="157.2">HA is</text>
<text x="145.8" y="157.2">down</text>
</g>
<g font-size="1.8" fill="#a90000">
<text x="34.3" y="48">A4</text>
<text x="34.3" y="53.1">A5</text>
<text x="34.2" y="55.6">B5</text>
<text x="34.2" y="63.2">B7</text>
<text x="34.3" y="65.8">A6</text>
<text x="34.3" y="60.7">A7</text>
<text x="34.2" y="68.3">B6</text>
<text x="34.3" y="75.9">A8</text>
<text x="48.8" y="75.9">1</text>
<text x="76.2" y="75.9">40</text>
<text x="34.2" y="78.5">B8</text>
<text x="48.8" y="78.5">2</text>
<text x="48.8" y="81">3</text>
<text x="48.8" y="83.6">4</text>
<text x="76.2" y="83.6">37</text>
<text x="76.2" y="81">38</text>
<text x="76.2" y="78.5">39</text>
<text x="15" y="85.1" transform="rotate(-90 15 85.1)">S1</text>
<text x="22.6" y="85.1" transform="rotate(-90 22.6 85.1)">A1</text>
<text x="48.8" y="86.1">5</text>
<text x="48.8" y="88.6">6</text>
<text x="76.2" y="88.6">35</text>
<text x="76.2" y="86.1">36</text>
<text x="48.8" y="91.2">7</text>
<text x="48.8" y="93.7">8</text>
<text x="76.2" y="93.7">33</text>
<text x="76.2" y="91.2">34</text>
<text x="48.2" y="98.8">10</text>
<text x="48.2" y="101.3">11</text>
<text x="48.8" y="96.3">9</text>
<text x="76.2" y="101.3">30</text>
<text x="76.2" y="98.8">31</text>
<text x="76.2" y="96.3">32</text>
<text x="48.2" y="103.9">12</text>
<text x="48.2" y="106.4">13</text>
<text x="76.2" y="106.4">28</text>
<text x="76.2" y="103.9">29</text>
<text x="48.2" y="109">14</text>
<text x="48.2" y="111.5">15</text>
<text x="76.2" y="111.5">26</text>
<text x="76.2" y="109">27</text>
<text x="208.8" y="113.7">1</text>
<text x="217.9" y="108.7" transform="rotate(-90 217.9 108.7)">3</text>
<text x="48.2" y="114">16</text>
<text x="48.2" y="116.6">17</text>
<text x="48.2" y="119.1">18</text>
<text x="76.2" y="119.1">23</text>
<text x="76.2" y="116.6">24</text>
<text x="76.2" y="114">25</text>
<text x="113" y="116.6">1</text>
<text x="113" y="119.1">2</text>
<text x="140.3" y="118.8">3</text>
<text x="217.9" y="116.3" transform="rotate(-90 217.9 116.3)">2</text>
<text x="48.2" y="121.7">19</text>
<text x="48.2" y="124.2">20</text>
<text x="76.2" y="124.2">21</text>
<text x="76.2" y="121.7">22</text>
<text x="113" y="121.7">3</text>
<text x="140.3" y="123.9">1</text>
<text x="147.9" y="121.4">2</text>
<text x="130.7" y="144.5">1</text>
<text x="130.7" y="147.1">2</text>
<text x="130.7" y="149.6">3</text>
</g>
<g font-size="1.4" fill="#0000c2">
<text x="135.9" y="115.3">ON</text>
<text x="146" y="115.3">centre</text>
<text x="151.7" y="115.3">=</text>
<text x="154" y="115.3">AUTO</text>
<text x="135.9" y="125.5">OFF</text>
</g>
</svg>
